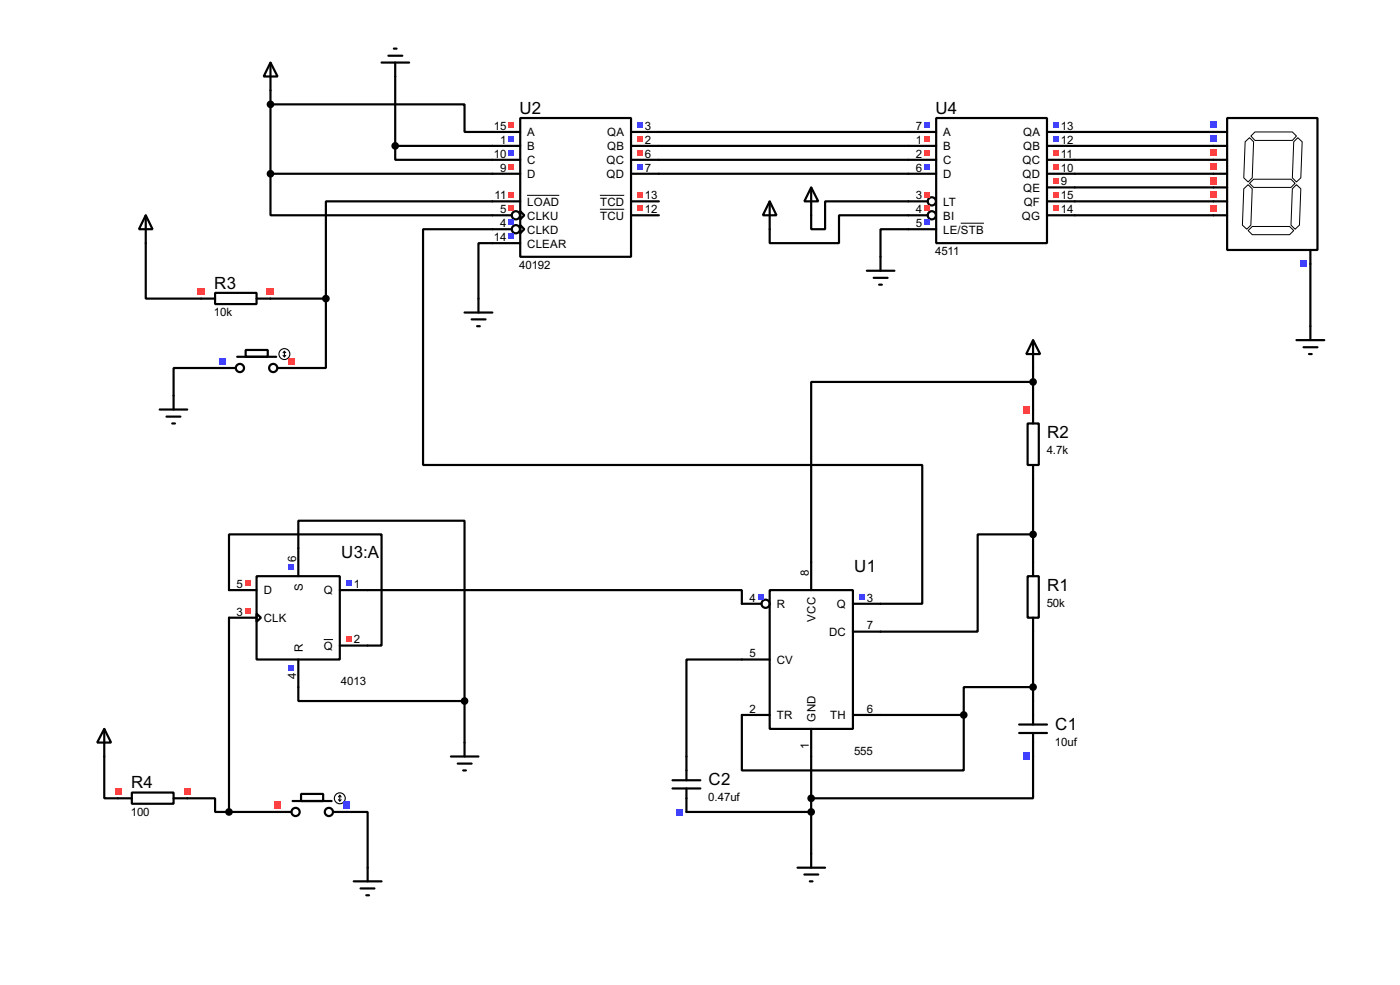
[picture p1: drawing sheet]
<svg xmlns="http://www.w3.org/2000/svg" width="256mm" height="180mm" viewBox="0 0 256 180" stroke-linecap="round" stroke-linejoin="round" font-family="sans-serif">
<g fill="none" stroke="#000" stroke-width=".4">
<path d="M49.6 19.1h35.5v5.1h5.1M49.6 16.6v15.2M72.4 14v12.7M49.6 31.8v7.6h40.6M49.6 31.8h40.6M72.4 26.7v2.6h17.8M72.4 26.7h17.8M90.2 36.9h-30.5v17.8M120.7 26.7h45.7M120.7 31.8h45.7M120.7 24.2h45.7M120.7 29.3h45.7"/>
<path d="M166.4 36.9h-15.2v5.1h-2.6v-2.6M166.4 39.4h-12.7v5.1h-12.7v-2.5M196.9 26.7h25.4M196.9 31.8h25.4M196.9 24.2h25.4M196.9 29.3h25.4M196.9 34.3h25.4M196.9 36.9h25.4M196.9 39.4h25.4M26.7 44.5v10.2h10.2M49.6 54.7h10.1M59.7 54.7v12.7h-6.3"/>
<path d="M90.2 44.5h-2.5v10.2M90.2 42h-12.7v43.1h91.5v25.4h-12.7M166.4 42h-5.1v5M240.1 48.3v11.4M40.7 67.4h-8.9v5M189.3 69.9h-40.7v38.1M189.3 67.4v7.6M189.3 97.8h-10.2v17.8h-22.8M189.3 87.7v15.2M42 108v-10.2h27.9v20.4h-2.5M42 113.1v35.5M54.7 100.4v-5.1h30.4v33"/>
<path d="M67.4 108h68.5v2.5h3.6M141 108h15.3v25.4h-15.3zM189.3 115.6v12.7M19.1 138.5v7.6h2.5M54.7 125.8v2.5h30.4M85.1 128.3v7.6M141 130.9h-5.1v10.1h40.7v-10.1M141 120.7h-15.2v17.8M148.6 133.4v22.9M156.3 130.9h20.3M189.3 125.8h-12.7v5.1M189.3 138.5v7.6h-40.7"/>
<path d="M34.3 146.1h5.1v2.5h2.6M42 148.6h8.9M63.6 148.6h3.8v10.2M125.8 148.6h22.8"/>
<circle cx="140.2" cy="110.5" r=".75"/>
</g>
<g fill="#4040ff">
<path d="M138.9 108.8h1v1h-1z"/>
<path d="M157.4 108.8h1v1h-1z"/>
</g>
<g fill="none" stroke="#000" stroke-width=".4">
<path d="M90.2 24.2h5.1M90.2 26.7h5.1M90.2 29.3h5.1M90.2 31.8h5.1M90.2 36.9h5.1M90.2 39.4h3.6M95.3 21.6h20.3v25.4h-20.3zM95.3 38.7l.8 .7-.8 .8zM115.6 24.2h5.1M115.6 26.7h5.1M115.6 29.3h5.1M115.6 31.8h5.1"/>
<path d="M115.6 36.9h5.1M115.6 39.4h5.1M90.2 44.5h5.1M90.2 42h3.6M95.3 41.2l.8 .8-.8 .7z"/>
<circle cx="94.5" cy="39.4" r=".75"/>
<circle cx="94.5" cy="42" r=".75"/>
</g>
<path d="M96.6 35.8h5.9M109.9 35.8h4.5M109.9 38.3h4.5" fill="none" stroke="#000" stroke-width=".18"/>
<path d="M93.1 22.4h1.1v1h-1.1z" fill="#ff4040"/>
<g fill="#4040ff">
<path d="M93.1 24.9h1.1v1.1h-1.1z"/>
<path d="M93.1 27.5h1.1v1h-1.1z"/>
</g>
<g fill="#ff4040">
<path d="M93.1 30h1.1v1h-1.1z"/>
<path d="M93.1 35.1h1.1v1h-1.1z"/>
</g>
<g fill="#4040ff">
<path d="M93.1 42.7h1.1v1h-1.1z"/>
<path d="M116.8 22.4h1v1h-1z"/>
</g>
<g fill="#ff4040">
<path d="M116.8 24.9h1v1.1h-1z"/>
<path d="M116.8 27.5h1v1h-1z"/>
</g>
<path d="M116.8 30h1v1h-1z" fill="#4040ff"/>
<g fill="#ff4040">
<path d="M116.8 35.1h1v1h-1z"/>
<path d="M116.8 37.6h1v1.1h-1z"/>
<path d="M93.1 37.6h1.1v1.1h-1.1z"/>
</g>
<path d="M93.1 40.2h1.1v1h-1.1z" fill="#4040ff"/>
<path d="M188.3 77.5h2v7.6h-2zM189.3 75v2.5M189.3 85.1v2.6M188.3 105.5h2v7.6h-2zM189.3 102.9v2.6M189.3 113.1v2.5" fill="none" stroke="#000" stroke-width=".4"/>
<path d="M187.4 74.3h1.2v1.3h-1.2z" fill="#ff4040"/>
<path d="M42 108h5M42 113.1h5M47 105.5h15.3v15.2h-15.3zM47 112.3l.8 .8-.8 .7zM54.7 100.4v5.1M62.3 108h5.1M62.3 118.2h5.1M54.7 120.7v5.1" fill="none" stroke="#000" stroke-width=".4"/>
<path d="M59.3 117.1h1.7" fill="none" stroke="#000" stroke-width=".18"/>
<path d="M44.9 106.2h1v1h-1z" fill="#ff4040"/>
<path d="M63.4 106.2h1v1h-1z" fill="#4040ff"/>
<g fill="#ff4040">
<path d="M44.9 111.3h1v1h-1z"/>
<path d="M63.4 116.4h1v1h-1z"/>
</g>
<g fill="#4040ff">
<path d="M52.9 121.8h1v1.1h-1z"/>
<path d="M52.9 103.3h1v1h-1z"/>
</g>
<path d="M36.9 54.7h2.5M39.4 53.6h7.6v2.1h-7.6zM47 54.7h2.6" fill="none" stroke="#000" stroke-width=".4"/>
<g fill="#ff4040">
<path d="M36.2 52.8h1.3v1.2h-1.3z"/>
<path d="M48.9 52.8h1.3v1.2h-1.3z"/>
</g>
<g fill="none" stroke="#000" stroke-width=".4">
<path d="M40.7 67.4h2.5M43.5 65.3h7.1M45 64.1h4.1v1.2h-4.1zM50.9 67.4h2.5"/>
<circle cx="43.9" cy="67.4" r=".75"/>
<circle cx="50" cy="67.4" r=".75"/>
</g>
<g fill="none" stroke="#000" stroke-width=".2">
<path d="M51.9 65.1l.2 .2M52.1 64.3v1M52.1 64.3l-.2 .3M52.1 64.3l.3 .3M52.4 65.1l-.3 .2"/>
<circle cx="52.1" cy="64.8" r="1"/>
</g>
<path d="M40.1 65.5h1.2v1.2h-1.2z" fill="#4040ff"/>
<path d="M52.8 65.5h1.2v1.2h-1.2z" fill="#ff4040"/>
<g fill="none" stroke="#000" stroke-width=".4">
<path d="M50.9 148.6h2.5M53.6 146.6h7.2M55.2 145.3h4v1.3h-4zM61 148.6h2.6"/>
<circle cx="54.1" cy="148.6" r=".75"/>
<circle cx="60.2" cy="148.6" r=".75"/>
</g>
<g fill="none" stroke="#000" stroke-width=".2">
<path d="M62 146.4l.3 .2M62.3 145.6v1M62.3 145.6l-.3 .3M62.3 145.6l.2 .3M62.5 146.4l-.2 .2"/>
<circle cx="62.2" cy="146.1" r="1"/>
</g>
<path d="M50.2 146.7h1.3v1.3h-1.3z" fill="#ff4040"/>
<path d="M62.9 146.7h1.3v1.3h-1.3z" fill="#4040ff"/>
<path d="M21.6 146.1h2.6M24.2 145.1h7.6v2h-7.6zM31.8 146.1h2.5" fill="none" stroke="#000" stroke-width=".4"/>
<g fill="#ff4040">
<path d="M21 144.2h1.3v1.3h-1.3z"/>
<path d="M33.7 144.2h1.3v1.3h-1.3z"/>
</g>
<g fill="none" stroke="#000" stroke-width=".4">
<path d="M166.4 24.2h5.1M166.4 26.7h5.1M166.4 29.3h5.1M166.4 31.8h5.1M166.4 36.9h3.6M166.4 39.4h3.6M171.5 21.6h20.3v22.9h-20.3zM191.8 24.2h5.1M191.8 26.7h5.1M191.8 29.3h5.1M191.8 31.8h5.1M191.8 36.9h5.1"/>
<path d="M191.8 39.4h5.1M191.8 34.3h5.1M166.4 42h5.1"/>
<circle cx="170.7" cy="36.9" r=".75"/>
<circle cx="170.7" cy="39.4" r=".75"/>
</g>
<path d="M176 40.9h4.3" fill="none" stroke="#000" stroke-width=".18"/>
<path d="M169.3 22.4h1.1v1h-1.1z" fill="#4040ff"/>
<g fill="#ff4040">
<path d="M169.3 24.9h1.1v1.1h-1.1z"/>
<path d="M169.3 27.5h1.1v1h-1.1z"/>
</g>
<path d="M169.3 30h1.1v1h-1.1z" fill="#4040ff"/>
<g fill="#ff4040">
<path d="M169.3 35.1h1.1v1h-1.1z"/>
<path d="M169.3 37.6h1.1v1.1h-1.1z"/>
</g>
<g fill="#4040ff">
<path d="M169.3 40.2h1.1v1h-1.1z"/>
<path d="M193 22.4h1v1h-1z"/>
<path d="M193 24.9h1v1.1h-1z"/>
</g>
<g fill="#ff4040">
<path d="M193 27.5h1v1h-1z"/>
<path d="M193 30h1v1h-1z"/>
<path d="M193 32.6h1v1h-1z"/>
<path d="M193 35.1h1v1h-1z"/>
<path d="M193 37.6h1v1.1h-1z"/>
</g>
<path d="M186.7 134.2h5.1M186.7 132.6h5.1M189.3 128.3v4.3M189.3 134.2v4.3" fill="none" stroke="#000" stroke-width=".4"/>
<path d="M187.4 137.8h1.2v1.3h-1.2z" fill="#4040ff"/>
<path d="M125.8 138.5v4.3M123.2 144.3h5.1M123.2 142.8h5.1M125.8 144.3v4.3" fill="none" stroke="#000" stroke-width=".4"/>
<path d="M123.9 148h1.2v1.3h-1.2z" fill="#4040ff"/>
<path d="M222.3 24.2h2.5M222.3 26.7h2.5M222.3 29.3h2.5M222.3 31.8h2.5M222.3 34.3h2.5M222.3 36.9h2.5M222.3 39.4h2.5M224.8 21.6h16.6v24.2h-16.6zM240.1 45.8v2.5" fill="none" stroke="#000" stroke-width=".4"/>
<path d="M227.9 34.6l.8-.8 .7 .8-.2 6.6-.8 .8-.8-.8zM228.1 26l.8-.8 .8 .8-.3 6.6-.7 .7-.8-.7zM228.9 33.6l.8-.8h6.8l.8 .8-.8 .7h-6.8zM229.2 24.9l.7-.7h6.9l.7 .7-.7 .8h-6.9zM236.8 34.6l.7-.8 .8 .8-.2 6.6-.8 .8-.8-.8zM237 26l.8-.8 .8 .8-.3 6.6-.8 .7-.7-.7zM229.4 41.5h6.9l.7 .7-.7 .8h-6.9l-.7-.8z" fill="none" stroke="#000" stroke-width=".18"/>
<g fill="#4040ff">
<path d="M221.7 22.3h1.2v1.2h-1.2z"/>
<path d="M221.7 24.8h1.2v1.3h-1.2z"/>
</g>
<g fill="#ff4040">
<path d="M221.7 27.4h1.2v1.2h-1.2z"/>
<path d="M221.7 29.9h1.2v1.3h-1.2z"/>
<path d="M221.7 32.4h1.2v1.3h-1.2z"/>
<path d="M221.7 35h1.2v1.2h-1.2z"/>
<path d="M221.7 37.5h1.2v1.3h-1.2z"/>
</g>
<path d="M238.2 47.7h1.2v1.2h-1.2z" fill="#4040ff"/>
<g fill="none" stroke="#000" stroke-width=".4">
<path d="M49.6 11.5l1.3 2.5h-2.6zM49.6 11.5v5.1M69.9 11.5h5.1M71.2 10.2h2.5M72.2 8.9h.5M72.4 11.5v2.5M26.7 39.4l1.3 2.6h-2.5zM26.7 39.4v5.1M141 36.9l1.3 2.5h-2.5zM141 36.9v5.1M148.6 34.3l1.3 2.6h-2.5zM148.6 34.3v5.1"/>
<path d="M85.1 57.2h5.1M86.4 58.5h2.6M87.4 59.7h.5M87.7 54.7v2.5M158.8 49.6h5.1M160.1 50.9h2.5M161.1 52.1h.5M161.3 47v2.6M240.1 59.7v2.6M29.3 75h5M30.5 76.3h2.6M31.6 77.5h.5"/>
<path d="M31.8 72.4v2.6M189.3 62.3l1.3 2.5h-2.6zM189.3 62.3v5.1M237.5 62.3h5.1M238.8 63.6h2.6M239.8 64.8h.5M19.1 133.4l1.3 2.5h-2.6zM19.1 133.4v5.1M82.6 138.5h5.1M83.9 139.8h2.5M85.1 135.9v2.6M67.4 158.8v2.5"/>
<path d="M84.9 141h.5M146.1 158.8h5.1M148.6 156.3v2.5M64.8 161.3h5.1M66.1 162.6h2.5M67.1 163.9h.5M147.4 160.1h2.5M148.4 161.3h.5"/>
</g>
<g fill="#000" stroke="#000" stroke-width=".4">
<circle cx="49.5" cy="19.1" r=".5"/>
<circle cx="49.5" cy="31.8" r=".5"/>
<circle cx="72.4" cy="26.7" r=".5"/>
<circle cx="59.7" cy="54.7" r=".5"/>
<circle cx="189.2" cy="69.9" r=".5"/>
<circle cx="189.2" cy="97.8" r=".5"/>
<circle cx="85.1" cy="128.3" r=".5"/>
<circle cx="176.5" cy="130.9" r=".5"/>
<circle cx="189.2" cy="125.8" r=".5"/>
<circle cx="41.9" cy="148.6" r=".5"/>
<circle cx="148.6" cy="148.6" r=".5"/>
<circle cx="148.6" cy="146.1" r=".5"/>
</g>
<g font-size="3.5">
<text x="95.2" y="20.8">U2</text>
<text x="171.4" y="20.8">U4</text>
<text x="39.3" y="52.8">R3</text>
<text x="191.8" y="80.2">R2</text>
<text x="62.5" y="102.1">U3:A</text>
<text x="156.5" y="104.7">U1</text>
<text x="191.8" y="108.2">R1</text>
<text x="193.3" y="133.6">C1</text>
<text x="129.8" y="143.7">C2</text>
<text x="24" y="144.3">R4</text>
</g>
<g font-size="2.4">
<text x="90.5" y="23.8">15</text>
<text x="118.2" y="23.8">3</text>
<text x="167.8" y="23.8">7</text>
<text x="194.4" y="23.8">13</text>
<text x="90.5" y="28.9">10</text>
<text x="91.6" y="26.3">1</text>
<text x="96.6" y="25">A</text>
<text x="96.6" y="27.5">B</text>
<text x="111.2" y="25">QA</text>
<text x="111.2" y="27.5">QB</text>
<text x="118.2" y="26.3">2</text>
<text x="118.2" y="28.9">6</text>
<text x="167.8" y="26.3">1</text>
<text x="167.8" y="28.9">2</text>
<text x="172.8" y="25">A</text>
<text x="172.8" y="27.5">B</text>
<text x="187.4" y="25">QA</text>
<text x="187.4" y="27.5">QB</text>
<text x="194.4" y="26.3">12</text>
<text x="194.4" y="28.9">11</text>
<text x="91.6" y="31.4">9</text>
<text x="96.6" y="30">C</text>
<text x="96.6" y="32.6">D</text>
<text x="111.1" y="30">QC</text>
<text x="111.1" y="32.6">QD</text>
<text x="118.2" y="31.4">7</text>
<text x="167.8" y="31.4">6</text>
<text x="172.8" y="30">C</text>
<text x="172.8" y="32.6">D</text>
<text x="187.3" y="30">QC</text>
<text x="187.3" y="32.6">QD</text>
<text x="187.4" y="35.1">QE</text>
<text x="194.4" y="31.4">10</text>
<text x="194.4" y="33.9">9</text>
<text x="90.6" y="36.5">11</text>
<text x="91.6" y="39">5</text>
<text x="91.6" y="41.6">4</text>
<text x="96.6" y="37.7">LOAD</text>
<text x="96.6" y="40.2">CLKU</text>
<text x="109.9" y="37.7">TCD</text>
<text x="109.9" y="40.2">TCU</text>
<text x="118.2" y="36.5">13</text>
<text x="118.2" y="39">12</text>
<text x="167.8" y="36.5">3</text>
<text x="167.8" y="39">4</text>
<text x="167.8" y="41.6">5</text>
<text x="172.8" y="37.7">LT</text>
<text x="172.8" y="40.2">BI</text>
<text x="187.2" y="40.2">QG</text>
<text x="187.5" y="37.7">QF</text>
<text x="194.4" y="36.5">15</text>
<text x="194.4" y="39">14</text>
<text x="90.5" y="44.1">14</text>
<text x="96.6" y="45.3">CLEAR</text>
<text x="96.6" y="42.7">CLKD</text>
<text x="171.3" y="46.7">4511</text>
<text x="172.8" y="42.7">LE/STB</text>
<text x="95.1" y="49.2">40192</text>
<text x="39.2" y="57.9">10k</text>
<text x="191.8" y="83.1">4.7k</text>
<text x="43.4" y="107.6">5</text>
<text x="54.3" y="102.9" transform="rotate(-90 54.3 102.9)">6</text>
<text x="64.8" y="107.6">1</text>
<text x="148.2" y="105.5" transform="rotate(-90 148.2 105.5)">8</text>
<text x="43.4" y="112.7">3</text>
<text x="48.3" y="108.8">D</text>
<text x="48.3" y="113.9">CLK</text>
<text x="55.5" y="108.1" transform="rotate(-90 55.5 108.1)">S</text>
<text x="59.3" y="108.8">Q</text>
<text x="137.3" y="110.1">4</text>
<text x="142.3" y="111.3">R</text>
<text x="149.4" y="113.8" transform="rotate(-90 149.4 113.8)">VCC</text>
<text x="153.3" y="111.3">Q</text>
<text x="158.8" y="110.1">3</text>
<text x="191.8" y="111.1">50k</text>
<text x="55.4" y="119.4" transform="rotate(-90 55.4 119.4)">R</text>
<text x="59.3" y="119">Q</text>
<text x="64.8" y="117.8">2</text>
<text x="151.9" y="116.4">DC</text>
<text x="158.8" y="115.2">7</text>
<text x="54.3" y="124.4" transform="rotate(-90 54.3 124.4)">4</text>
<text x="62.5" y="125.4">4013</text>
<text x="137.3" y="120.3">5</text>
<text x="142.3" y="121.5">CV</text>
<text x="137.3" y="130.5">2</text>
<text x="142.3" y="131.7">TR</text>
<text x="152.1" y="131.7">TH</text>
<text x="158.8" y="130.5">6</text>
<text x="148.2" y="137.1" transform="rotate(-90 148.2 137.1)">1</text>
<text x="149.4" y="132.1" transform="rotate(-90 149.4 132.1)">GND</text>
<text x="193.3" y="136.5">10uf</text>
<text x="156.5" y="138.1">555</text>
<text x="24" y="149.3">100</text>
<text x="129.8" y="146.6">0.47uf</text>
</g>
</svg>
